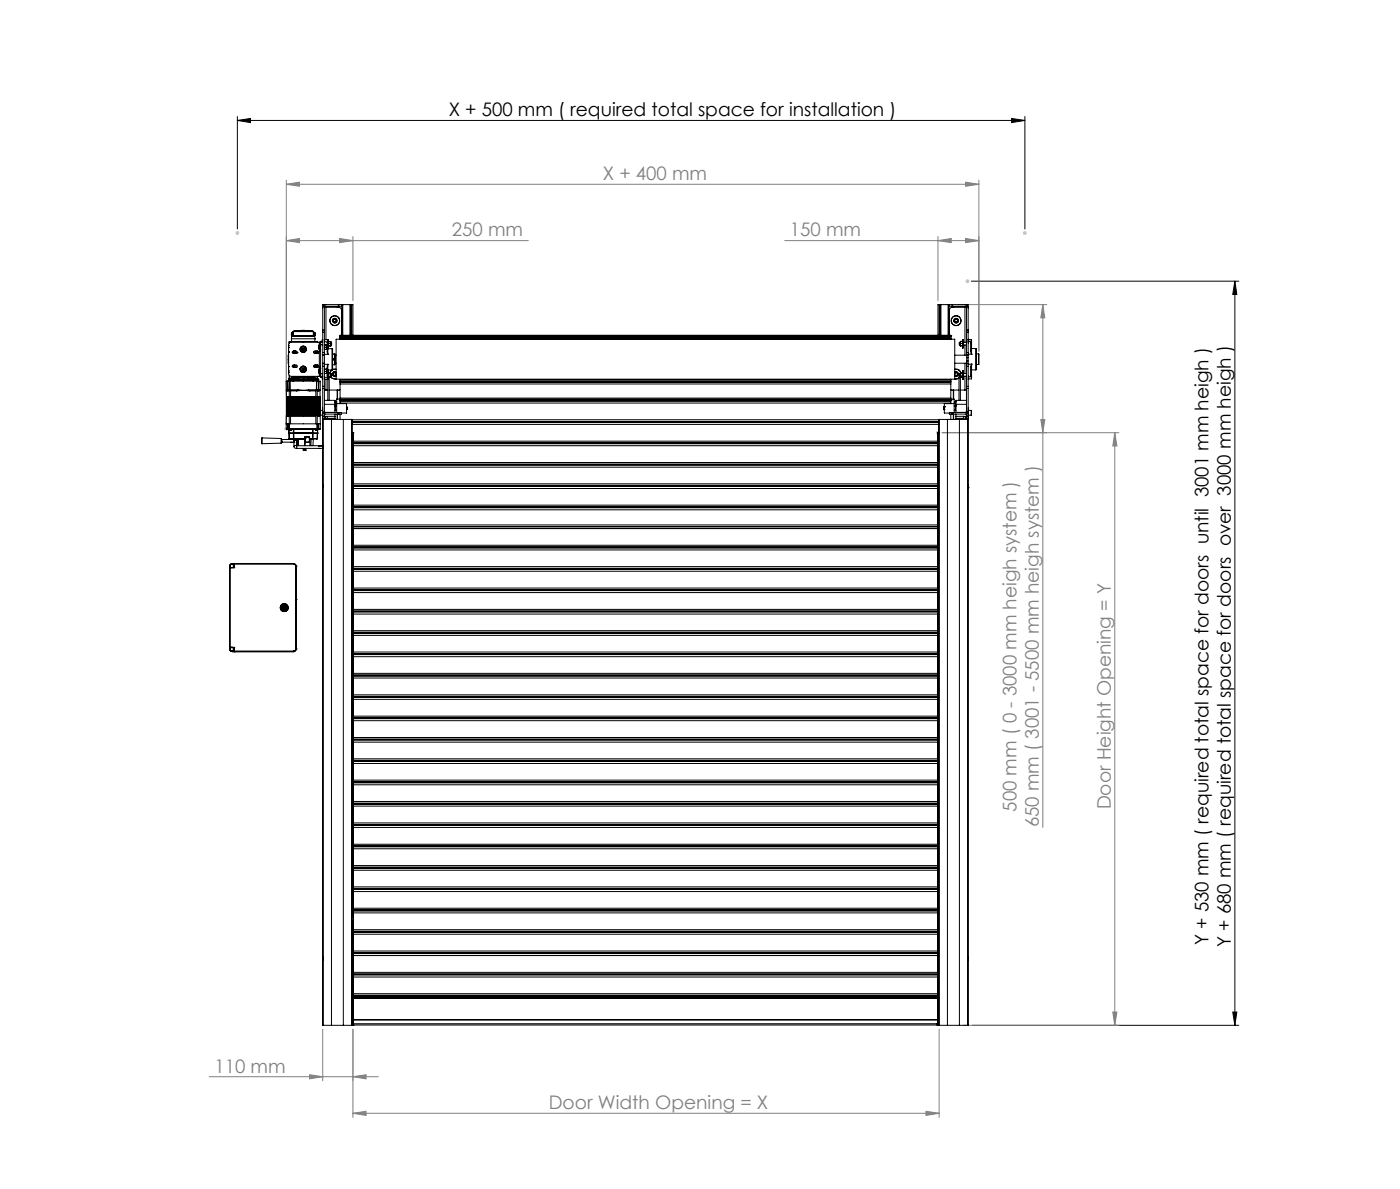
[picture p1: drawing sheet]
<svg xmlns="http://www.w3.org/2000/svg" width="350mm" height="297mm" viewBox="0 0 350 297" stroke-linecap="round" stroke-linejoin="round" font-family="sans-serif">
<g fill="none" stroke="#808080" stroke-width=".25">
<path d="M71.6 46l3.3-.5v1zM71.6 45v61.1M71.6 46h173.1M84.9 59.6l3.3 .5-3.3 .5zM88.2 59.1v16M234.5 59.1v16M241.4 45.5l3.3 .5-3.3 .5zM241.4 59.6l3.3 .5-3.3 .5zM244.7 45v42.7M71.6 60.1l3.3-.5v1zM71.6 60.1h60.5M196.2 60.1h48.5"/>
<path d="M234.5 60.1l3.3-.5v1zM239.3 76.1h22.4M260.7 76.1v130.6M260.7 76.1l.5 3.3h-1zM235.5 108.1h44.2M260.2 104.8h1l-.5 3.3zM278.7 108.1v148M278.7 108.1l.5 3.3h-1zM80.7 257.1v12.9M88.2 257.1v22M234.8 257.1v22M240.8 256.1h38.9"/>
<path d="M278.2 252.8h1l-.5 3.3zM52.3 269h42.3M77.4 268.5l3.3 .5-3.3 .5zM88.2 269l3.3-.5v1zM88.2 278.1l3.3-.5v1zM88.2 278.1h146.6M231.5 277.6l3.3 .5-3.3 .5z"/>
</g>
<path d="M59.3 30.1l3.3-.5v1zM59.3 29.1v28.1M59.3 30.1h196.9M252.9 29.6l3.3 .5-3.3 .5zM256.2 29.1v28.1M242.9 70.2h66.8M308.7 70.2l.5 3.4h-1zM308.7 70.2v185.9M243 256.1h66.7M308.2 252.8h1l-.5 3.3z" fill="none" stroke="#000" stroke-width=".25"/>
<g fill="none" stroke="#c0c0c0" stroke-width=".25">
<path d="M58.8 58.2h1M59 57.9l.7 .7M59.3 57.7v1M59.7 57.9l-.7 .7M255.7 58.2h1M255.9 57.9l.7 .7M256.2 57.7v1M256.6 57.9l-.7 .7M241.4 70.2h1M241.5 69.9l.7 .7M241.9 69.7v1M242.2 69.9l-.7 .7"/>
<path d="M71 107.1h1.1M71.2 106.8l.7 .7M71.6 106.6v1M71.9 106.8l-.7 .7M234 108.1h1M234.1 107.7l.7 .7M234.5 107.6v1M234.8 107.7l-.7 .7"/>
</g>
<g fill="#808080">
<path d="M88.2 278.1l3.3-.5v1zM231.5 277.6l3.3 .5-3.3 .5z"/>
<path d="M241.4 59.6l3.3 .5-3.3 .5zM234.5 60.1l3.3-.5v1zM88.2 269l3.3-.5v1zM77.4 268.5l3.3 .5-3.3 .5z"/>
</g>
<g fill="#000">
<path d="M59.3 30.1l3.3-.5v1zM252.9 29.6l3.3 .5-3.3 .5z"/>
<path d="M308.7 70.2l.5 3.4h-1zM308.2 252.8h1l-.5 3.3z"/>
</g>
<g fill="#808080">
<path d="M71.6 60.1l3.3-.5v1zM84.9 59.6l3.3 .5-3.3 .5z"/>
<path d="M71.6 46l3.3-.5v1zM241.4 45.5l3.3 .5-3.3 .5z"/>
<path d="M260.2 104.8h1l-.5 3.3zM260.7 76.1l.5 3.3h-1z"/>
<path d="M278.7 108.1l.5 3.3h-1zM278.2 252.8h1l-.5 3.3z"/>
</g>
<g fill="none" stroke="#000" stroke-width=".25">
<path d="M81.1 76.2l-.4 .7M81.1 76.8h.4M81.1 76.2v6.2M81.5 76.1l-.4 .1M81.5 76.8h3.2l.6 .4 .1 6.5M81.5 76.8v8M84.3 76.5v.3M84.7 76.5h-3.4l-.2 .3M84.7 76.1h.7M84.7 76.1h-4v6.3M84.7 76.1v.4M85.4 76.1v.4h-.7"/>
<path d="M85.4 76.1h.1M85.5 76.1h.1M85.5 76.1v7.6M85.6 76.1h.1M85.6 76.1v7.6M85.7 76.1h1.8M85.7 76.1v7.6M87.5 76.1h.2M87.5 76.1v7.6M87.7 76.1h.2M87.7 76.1v7.6M87.9 76.1h.3v7.6"/>
<path d="M87.9 76.1v7.6M234.8 76.1h.3M234.8 76.1h-.3v7.6M234.8 76.1v7.6M235.1 76.1h.1M235.1 76.1v7.6M235.2 76.1v7.6M235.2 76.1h1.8M237 76.1h.1M237 76.1v7.6M237.1 76.1h.1M237.1 76.1v7.6"/>
<path d="M237.2 76.1h.1M237.2 76.1v7.6M237.3 76.1h.7M237.3 76.1v.4h.7M238 76.5h3.4l.2 .3M238 76.1h4v6.3M238 76.1v.4M238.3 76.5v.3M238.4 76.5v.3M241.2 76.1l.4 .1M241.2 76.8h.4M241.2 76.8h-3.2l-.5 .3-.2 6.6"/>
<path d="M241.2 76.8v8.7M241.6 76.2l.4 .7M241.6 76.2v6.2M71.6 97.5h.1M71.6 97.5v1.6h.7M71.6 97.5l.3 .1M71.6 97.4h.4M71.6 97.4l.2 .1M71.6 97.5h.2M71.6 97.4v.1M71.8 97.5h.1M71.8 99.3h.1"/>
<path d="M71.8 99.2h.1M71.8 99.6h.1M71.8 99.9h.1M71.8 99.5h.1M71.8 99.4h.1M71.8 99.8h.1M71.8 100h.1M71.8 99.7h.1M71.8 99.3h.5M71.8 99.4h.5M71.8 99.6h.5M71.8 99.2h.5"/>
<path d="M71.8 99.5h.5M71.8 99.9h.5M71.8 99.8h.5M71.8 99.7h.5M71.8 99.1v4.8h.5h-.7l-.1 2M71.8 99.1h.5M71.8 99.6v.1M71.8 99.1h.1M71.8 99.8v.1M71.8 100v.1M71.9 97.5h.2M71.9 97.5v.1"/>
<path d="M71.9 95.2h.1M71.9 95.2h-.4l.1 2.3M71.9 95.2l.1 2.2M71.9 97.6h.4M72 95.2v2.2M72 97.4h.1M72 97.4l.1 .1M72 95.2h.4M72 97.4h.4M72.1 97.5h.5M72.1 86.4h.1M72.1 93.1h.1"/>
<path d="M72.1 91.5h.1M72.1 87.9h.1M72.1 92.7v.4M72.1 86.4v.4M72.1 91.5v.1M72.1 94.9h.1M72.1 88.7v2M72.1 92.7h.1M72.1 86.8h.1M72.2 94.5l-.1 .7M72.2 94.9h.1M72.2 94.5v.7"/>
<path d="M72.2 94.9h1.1M72.3 94.5h.1M72.3 93.7v.8M72.3 85.5h.3M72.3 97.5v8.4M72.4 95.2h.1M72.4 97.4h.1M72.4 95.2v2.2M72.4 97.4l.2 .1M72.5 95.2h6.6M72.5 95.2v2.2M72.5 97.4h2"/>
<path d="M72.5 97.4l.1 .1M72.6 97.5h1.5M72.6 99.1h6.4M72.6 99.3h6.4M72.6 99.4h6.4M72.6 99.6h6.4M72.6 99.2h6.4M72.6 99.5h6.4M72.6 99.9h6.4M72.6 99.8h6.4M72.6 99.7h6.4M72.6 97.6h1.5"/>
<path d="M72.6 97.5v8.4M72.8 84.6h6M72.8 84.6l.1 .7h5.8l.1-.7M72.8 84.6l.1-.6h5.8l.1 .6M72.9 94.4h.1M72.9 94.4l-.6 .1M72.9 83.1v.6M72.9 83.7h.3M72.9 83.1h.3M73 94.4h.1M73 83.8h5.6v.2h-5.6zM73 85.3h.1"/>
<path d="M73 94.3v.1M73 94.3h.1M73 94.3l-.1 .1M73.1 91.5h.5M73.1 88h.5M73.1 91.3l1-.1 .2 .3-.3 .3h-.7l-.2-.2zM73.1 87.8l.9-.1 .3 .3-.2 .3h-.8l-.2-.3zM73.1 94.2h.2M73.1 94.2v.3h.8M73.2 94.9h.2l-.1 .3M73.2 82.8h.1M73.2 82.8v1"/>
<path d="M73.3 94.5h.1M73.3 94.9h.1M73.3 82.8h5.1M73.3 94.2h.3M73.3 94.5l-.1 .7M73.3 94.5h-1.1M73.3 94.2l-.2 .1M73.3 94.2l.1 .1M73.3 94l.1 .3M73.3 94.5v.4M73.3 94.9h4.9M73.4 87.7l.2 .2"/>
<path d="M73.4 94v.5M73.4 94.8l1.4 .2h-.6l-.2-.1h.8zM73.5 82.8h.1M73.5 94.9h.1M73.5 82.8h.5M73.6 88v.1M73.6 88h.1M73.6 91.8h.1M73.6 91.5h.1M73.6 87.7l.6 .6M73.6 88v.3M73.6 91.2v.3"/>
<path d="M73.6 87.9v.1M73.6 91.5v.3M73.6 87.9h.1M73.6 87.9l-.1-.2 .6 .6-.4-.2M73.6 88.1v.2v-.1M73.6 91.5v-.3v.5M73.6 88.1v.1M73.6 87.9l.1 .2M73.6 88.2h.1M73.6 94.2h.2M73.6 91.7v.1M73.6 94.2l-.2 .1"/>
<path d="M73.6 94.2l.2 .1M73.7 87.7l.6 .5M73.7 91.7h-.1M73.7 91.2v.5M73.7 88.2l.2 .1M73.7 91.7v.1M73.7 91.7h.5M73.7 88.2v.1M73.7 88.1h.1M73.7 88.1h-.1M73.7 88.1l-.1 .1M73.7 88.1v.1"/>
<path d="M73.8 87.7l.5 .4M73.8 94.3v.2M73.8 94.2h1.8M73.8 94.2l-.4 .1M73.8 94v.2M73.8 94.2h1.6M73.8 94.2h.7M73.9 82.8h.1M73.9 82.8h-.4M74 82.8h.1M74 82.7h3.6M74 82.7l-.2 .1"/>
<path d="M74 82.7l-.1 .1M74.1 97.5h.4M74.1 97.5v.1M74.3 82.6l-1 .1-.3 .4M74.3 82.6l-.3 .1M74.3 88.1h.1M74.5 97.4h2.7M74.5 97.5h.6M74.5 97.4v.1M74.5 94.9h.1M74.5 94v.2h1.1M74.9 94.9h.1"/>
<path d="M74.9 84h.1M75.1 97.5h1.5M75.1 97.5l-1 .1M75.4 82.5l-1.1 .1M75.4 82.5h.8M75.4 82.5v.2M75.6 85.3h.1M75.6 94.4h.1M75.6 94.2v.1M75.6 94.3l-1.8 .1h1.8M75.6 94.4l-2.3 .1M75.6 94v.2"/>
<path d="M75.6 94.3v.1M75.6 94.2h.1M75.6 87.1h.4v.2l-.2 .2zM75.6 92.1h.4v.3h-.4zM75.7 94.4h-.1M75.7 94v.4h.1M75.7 85.3h.1M75.8 94.4v.8M75.9 85.3h.1M76 94.4h.1M76 94v.4h-.2M76 94.2h.1"/>
<path d="M76 85.3h-.1M76 94.4h2.7M76 94.3l2.7 .1M76 94.2l2.6 .1M76 94.2v.1M76 94.4l2.2 .1M76 85.3h.1M76 94v.2M76 94.3v.1M76.1 85.3h.1M76.2 82.5v.1M76.2 82.5v.2"/>
<path d="M76.2 94.2h1.6M76.2 82.6h1.1M76.6 97.5h.6M76.6 97.5l.9 .1M76.6 87.1v.2M76.6 92.1v.3M76.7 84h.1M76.8 94.8h.8l.2 .1h-1l1.3 .1h-.6l-.2-.1h.9zM76.8 94.9h.1M77.1 94v.2h-1.1M77.1 94.2h.7M77.2 97.4h1.9"/>
<path d="M77.2 97.4v.1M77.2 97.5h.3M77.3 82.6h.7l.4 .2M77.3 82.6l.2 .1M77.5 97.6h1.5M77.5 97.5h1.6M77.5 97.5v.1M77.6 82.7l.2 .1M77.6 82.7l.1 .1M77.6 82.8h.1M77.6 82.8h.5M77.7 82.8h-.1"/>
<path d="M77.7 82.8h.4M77.8 94.2l.4 .1M77.8 94.2l.1 .1M77.8 94.9h.1M77.8 94v.2M78.1 82.8h.1M78.2 94.9h.1M78.2 94.3h.1M78.2 94v.3M78.2 94.5h.2M78.2 94.9h.2M78.2 94.5v.7"/>
<path d="M78.2 94.3h.4M78.4 94.9h.1M78.4 82.8v1M78.4 94.5v.4M78.4 83.7h.3M78.4 94.9h1M78.4 94.5h1M78.4 94.9v.3M78.4 83.1h.3M78.4 82.8l.2 .3M78.4 91.5h.6M78.4 88h.6"/>
<path d="M78.5 91.3l.9-.1 .3 .3-.3 .3h-.7l-.3-.2zM78.5 87.8l.9-.1 .3 .3-.3 .3h-.8l-.2-.3zM78.6 94.3l.1 .1M78.6 94.3h.1M78.6 85.3h.1M78.7 94.4h.1M78.7 83.1v.6M78.7 94.4l.6 .1M79 91.5h.1M79 88h.1M79 91.2v.3M79 88v.3"/>
<path d="M79 87.7v.3M79 91.5v.3M79 97.5v8.4M79 91.3v.2M79 91.3h.1M79 88.2h.1M79 88v.2M79 88.2v.1zM79.1 97.5h.4M79.1 87.7v.6M79.1 91.2v.6M79.1 97.4v.1"/>
<path d="M79.1 97.4h.1M79.1 95.2v2.2M79.1 95.2h.1M79.2 97.4l-.1 .1M79.2 97.4h.4M79.2 95.2v2.2M79.2 95.2h.5M79.3 99.3h.5M79.3 99.4h.5M79.3 99.6h.5M79.3 99.2h.5M79.3 99.5h.5"/>
<path d="M79.3 99.9h.5M79.3 99.8h.5M79.3 99.7h.5M79.3 99.1h.5M79.3 97.6h.4M79.3 97.5v8.4M79.3 94.5h.1M79.3 85.5v-.2h-7v.5M79.3 87.7v.6M79.3 91.2v.6M79.3 94v.5M79.3 91.5h.2"/>
<path d="M79.3 87.9h.2M79.4 94.9h.1M79.4 87.9h.1M79.4 91.5v.1M79.4 94.9v.3M79.4 94.5l.1 .7M79.4 94.5v.4M79.5 91.5v.1M79.5 94.9h.1M79.5 87.7v.6M79.5 91.2v.6M79.5 97.5h.3"/>
<path d="M79.6 97.4l-.1 .1M79.6 97.4h.1M79.7 95.2l-.1 2.2M79.7 97.4l-.2 .1M79.7 97.4h.3M79.7 95.2h.4l-.1 2.3M79.7 95.2v2.2M79.8 97.5l-.1 .1M79.8 97.5h.1M79.8 99.6h.1M79.8 99.3h.1M79.8 99.2h.1"/>
<path d="M79.8 99.9h.1M79.8 99.5h.1M79.8 99.4h.1M79.8 99.8h.1M79.8 99.7h.1M79.8 99.1h.1M79.8 99.1v4.8h-.5h.7l.1 2M79.8 85.5h.4M79.8 94h.4M79.8 85.5h-7.1l-.4 .3-.2 .3v7.2l.3 .5 .4 .2h7M79.8 85.5v.6M79.8 87.3v4.8"/>
<path d="M79.8 93.4v.6M79.9 97.5h.1M79.9 97.5l-.2 .1M80 93.7v.1M80 85.8v1.9M80 92.1a.81 .81 0 0 0 0 1.3M80 93.4h.1M80 92.1h.1M80 86.1a.78 .78 0 0 0 0 1.3M80 87.4h.1M80 86.1h.1M80 97.4l-.1 .1"/>
<path d="M80 92.1v1.3M80 86.1v1.3M80 97.4v.1M80 91.8v1.9M80 85.7h.1M80 97.5v1.6h-.7M80 91.8v2M80 85.7v2M80 93.8h.1M80 91.8h.1M80 87.7h.1M80 97.5h.1"/>
<path d="M80.1 91.8h.1M80.1 93.8h.1M80.1 91.8v2M80.1 85.7v2M80.2 85.8h.1M80.2 87.7h-.1M80.2 93.3v.7M80.2 85.5v.6M80.2 85.4v.1M80.2 94v.1M80.2 94.1v.2M80.2 93.3h.5"/>
<path d="M80.2 94h.5M80.2 85.5h.5M80.2 86.1h.5M80.2 86.1v7.2M80.2 85.3v.1M80.2 85.3h.4M80.2 94.3h.4M80.6 94v.8M80.6 84.8v.7M80.6 84.8v.7zM80.6 94.8h.1M80.6 84.8h.1"/>
<path d="M80.7 94.7l-.1 .1M80.7 96.5v.5M80.7 82.4v.6M80.7 88v.7M80.7 90.8v.7M80.7 90.7h.4M80.7 88.7h.4M80.7 83v5M80.7 88.7v2.1M80.7 91.5v5M80.7 97v7M80.7 88h.4"/>
<path d="M80.7 97h.4M80.7 96.5h.4M80.7 91.5h.4M80.7 90.8h.4M80.7 83h.4M80.7 82.4h.4M81.1 87.3h.1M81.1 92.2h.1M81.1 93.3h.1M81.1 88.7v2.1M81.1 85.4h.8l-.1 .1M81.1 96.5v.5"/>
<path d="M81.1 82.4v.6M81.1 88v.7M81.1 90.8v.7M81.1 97.4h.4M81.1 86.2h.1M81.1 94.7h.9M81.1 86.2h.5M81.1 94.3h.8M81.1 88.5h.9M81.1 91h.9M81.1 83v5M81.1 91.5v5"/>
<path d="M81.1 97v7M81.1 92.2v.6M81.1 92.8v.5M81.1 92.2h.5M81.1 86.2v.5M81.1 86.7v.6M81.1 93.3h.5M81.1 92.8h.5M81.1 86.7h.5M81.1 87.3h.5M81.5 97.4h.5M81.5 94.7v2.7"/>
<path d="M81.6 92.2v.3M81.6 92.8v.3M81.6 86.2v.3M81.6 86.7v.3M81.6 86.2h.1M81.6 92.4v.7M81.6 86.4v.7M81.6 87.3h.1M81.6 92.5v.3M81.6 92.5v.6M81.6 93.1v.2M81.6 92.2h.1"/>
<path d="M81.6 86.5v.2M81.6 86.5v.5M81.6 87v.3M81.8 87.8l.2 .7M81.8 87.8h.1M81.8 93.9h.1M81.8 85.5v.1M81.8 93.9l.1 .8M81.8 93.9h.2M81.8 85.5v2.3M81.8 91.8v2.1M81.8 85.6l.2 2.9"/>
<path d="M81.9 91.7l-.1 .1M81.9 87.2l.1 .1M82 94.7v.1M82 86.9h.1M82 84.8v2.1M82 92.2v1.7M82 84.8v2.5M82 91v1.2M82 91h.1M82 88.5h.1M82 87.3v1.2M82 91l-.2 .8"/>
<path d="M82 92.2l-.1 .1M82 91l-.2 2.9M82 93.9v.8M82 93.9h.1M82 84.8l-.2 .8M82 94.7v5.3M82 87.1h1M82 92.4h1M82 92.6h.1M82 92.6v2.2M82 94.8h.1M82.1 92.6h.1"/>
<path d="M82.1 86.9h.1M82.1 84.8h.1M82.1 92.6v2.2M82.1 84.8v2.1M82.1 84.8h-1M82.1 85.3h.1M82.1 93.1v.3M82.1 93.4v.6M82.1 94v.2M82.1 93.1h.1M82.1 85.3v.5M82.1 85.8v.5"/>
<path d="M82.1 86.3v.2h.4M82.1 85.8h.4M82.1 94h.4M82.1 85.3h.4M82.1 94.3h.4M82.1 93.1h.5M82.1 93.4h.4M82.1 86.3h.4M82.3 94.3v5.7M82.5 93.1l.1 .1M82.5 93.4l.1 .3M82.5 94l.1 .2"/>
<path d="M82.5 85.3l.1 .2M82.5 85.8l.1 .2M82.5 86.3l.1 .1M82.5 85.3h.1M82.6 93.1v.1M82.6 86.4l-.1 .1M82.6 85.3h.1M82.6 94l.1 .1a1.19 1.19 0 0 0 1.3 .5M82.6 93.2l-.1 .2M82.6 93.2v.5M82.6 93.7l-.1 .3M82.6 93.7v.5"/>
<path d="M82.6 94.2h.1M82.6 85.5l-.1 .3M82.6 85.5v.5M82.6 86l-.1 .3M82.6 86v.4M82.6 85.3v.2M82.6 86.4h.1M82.6 93.3h.2M82.6 86.2h.2M82.6 85.5h.2M82.8 85.5v.7M82.8 93.3v.7"/>
<path d="M82.8 94h-.2l.4 .4 1 .2M83 92.4l-.5 .7M83 87.1l.1 .1v5.1M83 87.1v5.3M83.1 92.3l-.1 .1M83.1 88.4h.6M83.1 91.1h.6M83.3 89.8l.1-.2 .2 .2M83.7 88.4v2.7M83.8 90.7h.2M83.8 88.7h.2M84 84.7h154.7v10h-154.7z"/>
<path d="M84 92.2l-.9 .1M84 93.4a.35 .35 0 0 0-.4-.3 .35 .35 0 0 0-.2 .5 .35 .35 0 0 0 .4 .2M84 93.6l-.2 .2M84 93.2a.4 .4 0 0 0-.5-.1 .4 .4 0 0 0-.2 .5 .4 .4 0 0 0 .5 .2M84 93.7l-.2 .1M84 93a.6 .6 0 0 0-.9 .4 .6 .6 0 0 0 .9 .5M84 93.1a.51 .51 0 0 0-.7 0 .51 .51 0 0 0 0 .7 .51 .51 0 0 0 .7 0M84 92.3l-.9 .1M84.3 97.4v2.3M85 84.3v.2M85 83.8h152.7M85 83.8h.1"/>
<path d="M85 83.8v.1M85 83.9v.1M85 84.1h.1M85 84.1h152.7h-152.7M85 84.7h.1M85 84v.1M85 95.3v.1M85 95.9v3.5M85 99.9h.1M85 99.7h-.8v1.2M85 97.4h-2.7M85 95.4h152.7"/>
<path d="M85 99.9h152.7M85 99.4h152.7M85 99.8h152.7M85 84.3h152.7M85 84.1v.2M85 84.5v.2M85 94.7v.6M85 95.4v.5M85 99.4v1.4M85 84.5h152.7M85 83.9h152.7M85 84h152.7"/>
<path d="M85 84.7h152.7M85 95h152.7M85 95.3h152.7M85 95.5h152.7M85 95.9h152.7M237.7 84.3v.2M237.7 83.8h.1M237.7 83.8v.1M237.7 83.9v.1M237.7 84.7h.1M237.7 95.3v.1M237.7 95.9v3.5"/>
<path d="M237.7 99.9h.1M237.7 97.4h2M237.7 99.7h.8v1.1M237.7 84v.3M237.7 84.5v.2M237.7 94.7v.6M237.7 95.4v.5M237.7 99.4v1.4M238.3 97.4v2.3M238.4 97.4v2.3M238.7 92.2h.7l.4 .3M238.7 93.2a.4 .4 0 0 1 .5 0 .4 .4 0 0 1 .2 .5 .39 .39 0 0 1-.7-.1"/>
<path d="M238.7 93.2a.41 .41 0 0 1 .6-.1 .41 .41 0 0 1 0 .6 .41 .41 0 0 1-.6 0M238.7 93.1a.51 .51 0 0 1 .7 0 .51 .51 0 0 1 0 .7 .51 .51 0 0 1-.7 0M238.7 93a.6 .6 0 0 1 .9 .4 .6 .6 0 0 1-.9 .5M238.7 92.3l.5-.1 .6 .3M238.7 88.7h3.3M239.7 94.4l-.6 .3-.4-.1M239.7 94.4l-.6 .2h-.4M239.8 93.4l-.1 6.6M239.8 93.4h.1M239.8 93.4l.1 .6M239.8 92.5l.4 .6M239.9 93.3v.7"/>
<path d="M239.9 85.5v.7M239.9 93.3h.2M239.9 94h.2M239.9 93.3l-.1 .1M239.9 85.5h.2M239.9 86.2h.2M240.1 94h.1M240.1 94.1l.1 .2M240.1 93.6l.1 .3M240.1 93.6v.5M240.1 93.2l.1 .1M240.1 93.2v.4"/>
<path d="M240.1 86.1l.1 .3M240.1 85.5l.1 .3M240.1 85.5v.6M240.1 86.1v.3M240.1 86.4h.1M240.1 94v6M240.1 97.4h1.1M240.1 93.1v.1zM240.2 93.9l-.1 .2M240.2 93.3l-.1 .3M240.2 85.8l-.1 .3M240.2 85.3l-.1 .2"/>
<path d="M240.2 86.4h-.1M240.2 93.3h.4M240.2 85.3h.4M240.2 94.3h.4M240.2 93.9h.4M240.2 93.1h.4M240.2 86.4h.4M240.2 85.8h.4M240.6 93.9v.4M240.6 93.3v.6M240.6 93.1v.2M240.6 85.8v.6"/>
<path d="M240.6 85.3v.5M240.6 86.4h.1M240.6 85.3h.1M240.6 93.1h.1M240.6 94.3h.1M240.6 94.2v.1M240.7 84.8v2.1M240.7 92.6v2.2M240.7 94.8h.1M240.7 84.8h.1M240.7 86.9h.1M240.7 92.6h.1"/>
<path d="M240.8 84.8h.1M240.8 92.6l-.1 2.2M240.8 84.8v2.1M240.8 93.3h.8M240.8 94h.8M240.8 85.5h.8M240.8 86.2h.8M241.2 97.4h.4M241.2 86.2v2.5M241.2 90.7v2.6M241.2 94v3.4M241.6 96.5v.5"/>
<path d="M241.6 90.8v.7M241.6 82.4v.6M241.6 88v.7M241.6 88.7h.1M241.6 90.7v.1M241.6 88h.4M241.6 97h.4M241.6 96.5h.4M241.6 91.5h.4M241.6 90.8h.4M241.6 83h.4M241.6 82.4h.4"/>
<path d="M241.6 83v5M241.6 91.5v5M241.6 97v7M241.7 88.7v2h-3M241.7 89.4h.3M241.7 90.2h.3M242 94.7h.1M242 84.8h.1M242 96.5v.5M242 90.8v.7M242 82.4v.6M242 88v.7"/>
<path d="M242 88.7v2.1M242 85.3h.1M242 83v5M242 91.5v5M242 97v7M242 88.5h.9M242 91h.9M242.1 84.8h-.1M242.1 84.8v.9M242.1 84.8h.1M242.1 94.7h.1M242.1 93.8v.9"/>
<path d="M242.1 84.8v.7M242.1 93.9v.8M242.1 84.8h.8v.8M242.1 85.3h.7M242.7 87.7l.2 .8M242.7 87.7l.1 .1M242.7 94l.1 .1h-.7M242.7 91.7v2.3M242.7 85.6l.1 2.2M242.8 93.9l-.1 .1M242.8 93.9h.1M242.8 87.2l.1 .1"/>
<path d="M242.8 91.7h-.1M242.8 84.8v.8M242.8 87.8l.1 .7M242.9 88.5h.1M242.9 87.3v1.2M242.9 91v1.2M242.9 91h.1M242.9 91l-.2 .7M242.9 92.2l-.1 .1M242.9 91l-.1 2.9M242.9 93.9v.7h-.8M242.9 85.6h-.2v2.1"/>
<path d="M242.9 87.1h1M242.9 92.4h1M242.9 85.6v1.7M242.9 92.2v1.7M243.9 87.1h.2v5.3h-.2M243.9 87.1v5.3M244.1 91h.6M244.1 88.4h.6M244.7 88.4v2.6M65.5 109.4v1.4M65.5 109.4l4.8 .1M70.3 109.5v.1"/>
<path d="M70.3 109.5v1.2M70.3 110.7l-4.8 .1M70.3 110.5h.1M70.3 109.8h.1M70.3 109.6v1.1M70.4 110.1h.1M70.4 110.2h.1M70.4 109.8v.3M70.4 110.2v.3M70.4 109.8h.1M70.4 110.4h.1M70.4 109.8v.7"/>
<path d="M70.4 110.5h3.1M70.4 109.8h3M71.5 105.9h.5M71.5 105.9l.1 1.2M71.6 107.1l.4 .1M71.6 107.1h.4M71.8 102.2h.1M71.8 101.2h.1M71.8 101.5h.1M71.8 101.7h.1M71.8 102h.1M71.8 103.2h.1"/>
<path d="M71.8 100.2h.1M71.8 102.1h.1M71.8 103.3h.1M71.8 102.3h.1M71.8 102.8h.1M71.8 101.6h.1M71.8 103.6h.1M71.8 102.5h.1M71.8 103.5h.1M71.8 103.4h.1M71.8 103.1h.1M71.8 101h.1"/>
<path d="M71.8 103h.1M71.8 101.4h.1M71.8 102.4h.1M71.8 100.7h.1M71.8 100.6h.1M71.8 102.6h.1M71.8 100.3h.1M71.8 101.1h.1M71.8 100.4h.1M71.8 100.9h.1M71.8 100.1h.1M71.8 101.9h.1"/>
<path d="M71.8 102.9h.1M71.8 101.3h.1M71.8 101.8h.1M71.8 102.7h.1M71.8 100.5h.1M71.8 100.8h.1M71.8 103.7h.1M71.8 103.8h.1M71.8 101.2h.5M71.8 102.2h.5M71.8 102h.5M71.8 102.1h.5"/>
<path d="M71.8 101.6h.5M71.8 101.7h.5M71.8 101.5h.5M71.8 103.6h.5M71.8 102.5h.5M71.8 103.5h.5M71.8 102.7h.5M71.8 100.2h.5M71.8 100.1h.5M71.8 100h.5M71.8 103.1h.5M71.8 100.3h.5"/>
<path d="M71.8 103.4h.5M71.8 102.3h.5M71.8 100.7h.5M71.8 102.8h.5M71.8 100.6h.5M71.8 102.4h.5M71.8 103.7h.5M71.8 101.4h.5M71.8 101.3h.5M71.8 101.1h.5M71.8 103.2h.5M71.8 102.6h.5"/>
<path d="M71.8 102.9h.5M71.8 101h.5M71.8 101.9h.5M71.8 101.8h.5M71.8 100.8h.5M71.8 100.5h.5M71.8 100.9h.5M71.8 103.8h.5M71.8 101.2v.1M71.8 102.4v.1M71.8 101.1v.1M71.8 103.3h.5"/>
<path d="M71.8 103h.5M71.8 100.4h.5M71.8 103.1v.1M71.8 102.8v.1M71.8 102.9v.1M71.8 101.6v.1M72 105.9h.1M72 107.1h.1M72 105.9v1.2M72 107.1v.1M72 107.1h.3M72 107.1l.1 .1"/>
<path d="M72 105.9h.3M72 107.2h.1M72.1 107.2h.2M72.1 107.2l.1 .1M72.2 107.5h.1M72.2 107.2h.1M72.2 107.3h.1M72.2 107.5h.6M72.2 107.2v.3M72.2 107.3v.9M72.2 108.2h.1M72.2 107.5h.5"/>
<path d="M72.2 108.2h1.1M72.2 108.2l.1 1.4M72.2 107.5v.7M72.3 109.6h.1M72.3 105.9h.1M72.3 107.1h.1M72.3 105.9v1.2M72.3 107.1v.1M72.3 108.2v1.4M72.3 107.2h.1M72.3 109.6h1.1M72.4 109.6h.1"/>
<path d="M72.4 105.9h6.9M72.4 107.1h6.8M72.4 105.9v1.2M72.4 107.1v.1M72.4 107.2h6.8M72.4 109.6h1M72.5 109.6v.2M72.6 110.5h.4M72.6 103.3h6.4M72.6 101.2h6.4M72.6 102.2h6.4M72.6 103.6h6.4"/>
<path d="M72.6 102h6.4M72.6 102.1h6.4M72.6 101.6h6.4M72.6 101.7h6.4M72.6 101.5h6.4M72.6 102.3h6.4M72.6 102.5h6.4M72.6 103.5h6.4M72.6 102.7h6.4M72.6 100.2h6.4M72.6 100.1h6.4M72.6 100h6.4"/>
<path d="M72.6 103.1h6.4M72.6 100.3h6.4M72.6 103.4h6.4M72.6 100.7h6.4M72.6 102.8h6.4M72.6 100.6h6.4M72.6 102.4h6.4M72.6 101h6.4M72.6 103.7h6.4M72.6 100.5h6.4M72.6 101.4h6.4M72.6 101.3h6.4"/>
<path d="M72.6 101.1h6.4M72.6 103.2h6.4M72.6 103h6.4M72.6 100.4h6.4M72.6 102.6h6.4M72.6 102.9h6.4M72.6 101.9h6.4M72.6 101.8h6.4M72.6 100.8h6.4M72.6 100.9h6.4M72.6 103.9h6.4zM72.6 103.8h6.4"/>
<path d="M72.7 107.5h.1M72.8 107.2v.3M72.8 107.3h.5M73.3 107.2v.1M73.3 108.2h.1M73.3 107.3h.1M73.3 108.2h.2M73.3 107.3v.9M73.3 108.2l.1 1.4M73.4 109.6h.1M73.4 109.8l.7 .2 .1 .2M73.4 107.2v.1"/>
<path d="M73.4 109.8l.1 .7M73.4 108.2l.1 1.4M73.4 108.2h4.8M73.4 107.3h4.7M73.4 107.3l.1 .9M73.5 111.6l.2 .3 .5 .1M73.5 109.6h.1M73.5 110.5h.1M73.5 108.2h.1M73.5 109.6h2.7M73.5 109.6h2.8M73.9 109.6v.3"/>
<path d="M74 111.3h.2M74 111.3h-.3l-.2 .3M74.1 109.6v.5M74.2 110.2l-.2-.3-.5 .2v1.5M74.2 110.2v1.1M74.2 111.3v.7M74.2 111.3l6.5 .1M74.2 112h6.4M74.3 109.6v.1M74.3 109.7v1.6M74.3 109.7h.2M74.5 109.7h.1"/>
<path d="M74.5 109.7v1.6M74.5 109.7h1.8M74.5 109.7l.1 1.6M75.8 112.4l.3 .1M75.8 112.4h.3M75.8 112v.4M76.1 112.5h.1M76.1 112.4v.1M76.1 112.4h.1M76.1 112v.5M76.2 112.4h-.1M76.2 112.4h.1"/>
<path d="M76.2 112.5h.1M76.2 112.4v.1M76.2 112.4l-.1 .1M76.2 109.1l.1 .1M76.2 109.6h.1M76.2 109.6v.1M76.2 109.7h.1M76.3 112.4h.1M76.2 109.1h1.2M76.2 109.1v.5M76.2 109.7v1.6M76.3 112.2v.2"/>
<path d="M76.3 112l-.2 .4M76.3 109.6h-.1M76.3 109.6v.1M76.3 112.3v.1M76.3 112.3h.1M76.3 109.6h.1M76.3 109.2h1M76.3 109.2v1.3h1v-1.3M76.3 112.1v.2M76.3 109.7l-.1 1.6M76.3 110.4h1M76.3 112l-.1 .4"/>
<path d="M76.4 112l-.1 .3M77.3 109.2l.1 .4M77.4 109.6h.1M77.4 109.1l-.1 .1M77.4 109.6h.7M77.4 109.1v.5M77.4 109.6h1.8M77.5 109.6v1.7M77.8 109.7l-.1 1.6M77.8 109.7h.5M77.9 109.6l-.1 .1M78.1 109.6h.1"/>
<path d="M78.1 107.3h.2M78.1 107.2v.1M78.1 108.2h.1M78.1 107.3v.9M78.2 108.2h.1M78.2 108.2l-.1 1.4M78.2 108.2v1.4M78.2 109.6h1.1M78.2 108.2h1.2M78.3 107.3h.5M78.3 107.3l-.1 .9M78.3 107.2v.1"/>
<path d="M78.3 109.7l-.1 1.6M78.4 109.6l-.1 .1M78.8 107.5h.1M78.8 107.5h.3M78.8 107.2v.3M78.9 107.5h.2M79.1 107.5h.3M79.2 109.6h.1M79.2 107.1v.1M79.2 107.1h.1M79.2 107.2h.1M79.3 109.6h-.1"/>
<path d="M79.3 109.6h.1M79.3 105.9h.1M79.3 105.9l-.1 1.2M79.3 107.2h.3M79.3 103.3h.5M79.3 101.2h.5M79.3 102.2h.5M79.3 103.6h.5M79.3 102h.5M79.3 102.1h.5M79.3 101.6h.5M79.3 101.7h.5"/>
<path d="M79.3 101.5h.5M79.3 102.3h.5M79.3 102.5h.5M79.3 103.5h.5M79.3 102.7h.5M79.3 100.2h.5M79.3 100.1h.5M79.3 100h.5M79.3 103.1h.5M79.3 100.3h.5M79.3 103.4h.5M79.3 100.7h.5"/>
<path d="M79.3 102.8h.5M79.3 100.6h.5M79.3 102.4h.5M79.3 101h.5M79.3 103.7h.5M79.3 100.5h.5M79.3 101.4h.5M79.3 101.3h.5M79.3 101.1h.5M79.3 103.2h.5M79.3 103h.5M79.3 100.4h.5"/>
<path d="M79.3 102.6h.5M79.3 102.9h.5M79.3 101.9h.5M79.3 101.8h.5M79.3 100.8h.5M79.3 100.9h.5M79.3 103.8h.5M79.3 105.9v1.2M79.3 107.1v.1M79.3 107.1h.3M79.3 105.9h.4M79.4 108.2h.1"/>
<path d="M79.4 108.2l-.1 1.4M79.4 107.5v.7M79.4 107.2h.1M79.4 107.3h.1M79.4 107.2v1M79.5 107.2l-.1 .1M79.6 107.2h.1M79.6 107.1v.1M79.6 107.1h.1M79.6 105.9v1.2M79.7 105.9h.4M79.7 105.9v1.2"/>
<path d="M79.7 107.1l-.1 .1M79.7 107.1h.3M79.7 112h.1M79.7 111.3l.9 .1M79.8 103.3h.1M79.8 101.2h.1M79.8 102.2h.1M79.8 103.6h.1M79.8 101.6h.1M79.8 101.7h.1M79.8 102.1h.1M79.8 101.5h.1"/>
<path d="M79.8 102.3h.1M79.8 102.5h.1M79.8 102h.1M79.8 103.5h.1M79.8 100.2h.1M79.8 100.1h.1M79.8 100h.1M79.8 100.3h.1M79.8 103.4h.1M79.8 100.7h.1M79.8 102.8h.1M79.8 102.7h.1"/>
<path d="M79.8 103.1h.1M79.8 102.4h.1M79.8 101h.1M79.8 103.7h.1M79.8 100.5h.1M79.8 101.3h.1M79.8 101.1h.1M79.8 100.4h.1M79.8 101.4h.1M79.8 100.6h.1M79.8 102.6h.1M79.8 103.2h.1"/>
<path d="M79.8 101.9h.1M79.8 102.9h.1M79.8 101.8h.1M79.8 100.8h.1M79.8 100.9h.1M79.8 103h.1M79.8 103.8h.1M79.9 102.5v1.2M79.9 102.5h.7M79.9 103.7h.7M80 107.1l-.4 .1M80.1 105.9l-.1 1.2"/>
<path d="M80.6 102.5v1.2M80.6 102.5v.1M80.6 111.4v.6M80.6 111.4l.1 .1M80.6 103.6v.1M80.7 101.9v2.4M80.7 111.5v.5M80.7 104.8h.1M80.7 112l.1 144.1M80.7 104.6v.2M80.7 102.8l.1 .4 .4 .2h3.5M80.7 104v.6"/>
<path d="M80.7 112h-.1M80.7 104.8v6.7M80.7 104h.4M80.8 104.8h2.1M80.8 104.8v151.3M81 104.6v.2M81.1 103.5h.1M81.1 100h2.6v1M81.1 102.7l.3 .3h3.3M81.1 104v.6h-.4M81.1 101h2.6M81.1 104h2.6"/>
<path d="M81.1 104.1h.3M81.3 103h2.4M81.4 104.1l-.3 .4M81.4 104.1v.7M81.8 104.5v.2M81.8 104.7h1.9M81.8 104.5h1.9M81.8 104v.5M81.8 104.7v.1M82.9 104.8h2.9M82.9 104.8v151.3M83.7 100.2l.1 .1"/>
<path d="M83.7 103.4v.6M83.7 104.5v.2M83.7 101.6h.1M83.7 100.3h.1M83.7 100.5h.1M83.7 101.3h.1M83.7 101.4h.1M83.7 101v2M83.7 104v.5M83.7 104.7v.1M83.8 100.5v.8M83.8 100.3v.2"/>
<path d="M83.8 100.3h.1M83.8 101.6l-.1 .9M83.8 101.4v.2M83.8 101.3v.1M83.8 102.5h.4M83.8 101.5h.4M83.8 100.4h.4M84.2 103v-2.2h2.4v2.4h-1.2M84.2 101.3l-.5 .1M84.3 103.4v1.4M84.7 103h.7v.4h-.7M84.7 103v.4"/>
<path d="M85 103.4v1.4M85 100.2h152.7M85 100.1h152.7M85 100.7h152.7M85.8 104.8h2.1M85.8 104.8v151.3M86.6 101.6h.1M86.6 101.7h.1M86.7 101.8h.1M86.7 102.2h.1M86.7 101.8l-.1 .5M86.7 101.7v.1"/>
<path d="M86.7 101.7v.6M86.7 101.6v.1M86.7 101.7l-.1 .1M87.9 104.8l.1 151.3M87.9 104.8v151.3M88 108.1h.1M88 105.3h146.7M88 106h146.7M88 105.5h146.7M88 105.4h146.7M88 104.8h146.7M88.1 108.1v120.8"/>
<path d="M88.1 108.1h.1M88.2 108.1h.1M88.2 108.1v120.8M88.2 111.3h146.3M88.2 116h146.3M88.2 110.7h146.3M88.2 116.7h146.3M88.2 116.2h146.3M88.2 116.1h146.3M88.2 115.5h146.3M88.2 110.8h146.3M88.2 110.2h146.3"/>
<path d="M88.2 115.9h146.3M88.2 110.6h146.3M234.5 108.1h.1M234.5 108.1v148M234.6 108.1h.1M234.6 108.1v148M234.8 104.8h2.1M234.8 104.8l-.1 151.3M234.8 104.8v151.3M236 101.7h.1M236 102.3h.1M236 101.7v.6"/>
<path d="M236 102.2h.1M236 101.8v.5M236 101.7v.1M236 101.6v.1M236 101.6h.1M236 101.8h.1M236.1 101.7l-.1 .1M236.9 104.8v151.3M236.9 104.8h3M237.7 103.4v1.4M238 103h-.7v.4h.7M238 103v.4"/>
<path d="M238.3 103.4v1.4M238.4 103.4v1.4M238.5 100.8h-2.4v2.4h1.2M238.5 100.8v2.2M238.5 102.5h.4M238.5 101.5h.4M238.5 101.3h.5M238.5 100.4h.4M238.9 100.5v.8M238.9 100.3v.2M238.9 100.3h.1M238.9 100.2v.1"/>
<path d="M238.9 101.6l.1 .9M238.9 101.5v.1M238.9 101.4v.1M238.9 101.3v.1M238.9 101.6h.1M238.9 101.3h.1M238.9 101.5h.1M238.9 100.5h.1M238.9 100.2h.1M239 103.4v.6M239 104.5v.2M239 100.2h-.1"/>
<path d="M239 101h2.6M239 103h2.4M239 104h2.6M239 101v2M239 104v.5M239 104.7v.1M239 104.7h1.9M239 104.5h1.9M239.9 104.8h2M239.9 104.8v151.3M240.9 104.5v.2M240.9 104v.5"/>
<path d="M240.9 104.7v.1M241.4 104.1l.2 .4M241.4 104.1h.2M241.4 104.1v.7M241.6 102.7l-.2 .3h-3.4M241.6 104v.6h.4M241.6 100h-2.6v1M241.6 104h.4M241.7 104.6v.2M241.9 104.8h.1M241.9 104.8v151.3M242 101.9v2.4"/>
<path d="M242 104.8l-.1 151.3M242 102.8l-.1 .4-.4 .2h-3.5M242 104v.6M242 104.6v.2M242.1 103.6v.1M242.1 102.5v1.2M242.1 102.5h.7M242.1 103.7h.7M242.1 102.5v.1M242.8 102.5v1.2M80.7 121v.1M80.7 121.1v.7"/>
<path d="M88.2 126.7h146.3M88.2 121.4h146.3M88.2 136.7h146.3M88.2 131.5h146.3M88.2 127.3h146.3M88.2 126.8h146.3M88.2 126.2h146.3M88.2 122h146.3M88.2 121.5h146.3M88.2 120.9h146.3M88.2 137.4h146.3M88.2 136.9h146.3"/>
<path d="M88.2 136.8h146.3M88.2 136.2h146.3M88.2 132h146.3M88.2 131.9h146.3M88.2 126.6h146.3M88.2 121.2h146.3M88.2 136.6h146.3M88.2 131.1h146.3M242 121.8h.1M242 121v.1M242 121.1v.7M57.4 141.8h.1"/>
<path d="M57.4 141.8h1.1M57.5 141.4v20.3h-.1M57.7 141.8h.3M58.1 140.8h.4l-.2 .1M58.1 140.9l-.4 .2-.2 .3M58.1 140.8l-.5 .2-.2 .4h.1M58.1 140.8l-.4 .1-.3 .5v20.7M58.1 140.8v.1M58.1 140.9h.2M58.1 140.8h15.3M58.1 140.8h.1M58.3 140.9v.9h.2"/>
<path d="M58.5 141.8h.1M58.6 140.9v.9h-1.2M58.6 140.9h14.8M58.6 140.8v.1M58.6 140.8h.1M58.6 140.8h14.8M58.7 140.8h-.2v1M58.7 140.8h.1M58.7 140.8h-.1M70.1 151.8a1.01 1.01 0 0 0 1 1 1.01 1.01 0 0 0 1-1M70.2 151.8h.1M70.2 151.8a.83 .83 0 0 0 .9 .8 .83 .83 0 0 0 .8-.8"/>
<path d="M70.2 152h.1M70.2 151.6v.4M70.2 151.5a.86 .86 0 0 1 .9-.6 .86 .86 0 0 1 .8 .6M70.2 151.5h.1M70.9 152h.1M70.9 152v.1M70.9 151.5h.1M70.9 151.5v.5M70.9 151.5l.5 .2M71.4 151.7v.1M71.4 151.8h.1M71.4 151.7h.1"/>
<path d="M71.4 151.8l-.5 .2M71.9 151.8h.1M71.9 151.8v.2M71.9 151.6v.2M71.9 152h.1M71.9 151.5v.1M73.4 140.9l.3 .1 .2 .4M73.4 140.8a.61 .61 0 0 1 .6 .6M73.4 140.8v.1M73.9 141.4h.1M73.9 141.4v20.7M74 149.8h.1"/>
<path d="M74 141.4h.1M74 141.4v20.7M88.2 158h146.3M88.2 152.7h146.3M88.2 147.4h146.3M88.2 142h146.3M88.2 158.7h146.3M88.2 158.2h146.3M88.2 158.1h146.3M88.2 157.5h146.3M88.2 153.4h146.3M88.2 152.9h146.3"/>
<path d="M88.2 152.8h146.3M88.2 152.2h146.3M88.2 148h146.3M88.2 147.5h146.3M88.2 146.9h146.3M88.2 142.7h146.3M88.2 142.2h146.3M88.2 142.1h146.3M88.2 141.5h146.3M88.2 152.6h146.3M88.2 157.9h146.3M88.2 147.3h146.3"/>
<path d="M57.4 161.7h.1M57.4 162.1l.1 .4 .6 .3M57.4 162.1h.1M57.4 161.8h.1M57.4 162.1l.2 .5 .5 .2M57.4 161.7h1.2v.9M57.5 162.1l.1 .3 .5 .2M57.5 161.8v.3M57.5 161.8h.8M57.7 161.7h.1M57.7 161.7h.3M58 161.7h.1"/>
<path d="M58.1 162.6v.2M58.1 162.8h.1M58.1 162.6h.2M58.1 162.8h15.3M58.3 161.8h.2M58.3 162.6l.2 .2M58.3 161.8v.8M58.5 162.8h.1M58.5 162.8h.2M58.5 161.8h.1M58.5 161.8v1M58.6 162.6v.2"/>
<path d="M58.6 162.6h14.8M58.6 162.8h.1M58.7 162.8h.1M73.4 162.6v.2M73.4 162.8h.1M73.9 162.1l-.2 .5h-.3M73.9 162.1h.1M74 162.1a.66 .66 0 0 1-.6 .7M74 162.1h.1M74 162.1l-.1 .4-.5 .3M88.2 179.4h146.3M88.2 174h146.3"/>
<path d="M88.2 168.7h146.3M88.2 163.4h146.3M88.2 179.5h146.3M88.2 178.9h146.3M88.2 174.7h146.3M88.2 174.2h146.3M88.2 174.1h146.3M88.2 173.6h146.3M88.2 169.4h146.3M88.2 168.9h146.3M88.2 168.8h146.3M88.2 168.2h146.3"/>
<path d="M88.2 164h146.3M88.2 163.5h146.3M88.2 162.9h146.3M88.2 179.3h146.3M88.2 168.6h146.3M88.2 163.3h146.3M88.2 195.4h146.3M88.2 190h146.3M88.2 184.7h146.3M88.2 196h146.3M88.2 195.5h146.3M88.2 194.9h146.3"/>
<path d="M88.2 190.7h146.3M88.2 190.2h146.3M88.2 190.1h146.3M88.2 189.5h146.3M88.2 185.4h146.3M88.2 184.9h146.3M88.2 184.8h146.3M88.2 184.2h146.3M88.2 180h146.3M88.2 195.3h146.3M88.2 189.9h146.3M88.2 184.6h146.3"/>
<path d="M88.2 216.7h146.3M88.2 211.4h146.3M88.2 206.1h146.3M88.2 200.7h146.3M88.2 217.4h146.3M88.2 216.8h146.3M88.2 216.2h146.3M88.2 212h146.3M88.2 211.5h146.3M88.2 210.9h146.3M88.2 206.7h146.3M88.2 206.2h146.3"/>
<path d="M88.2 205.6h146.3M88.2 201.4h146.3M88.2 200.9h146.3M88.2 200.8h146.3M88.2 200.2h146.3M88.2 216.6h146.3M88.2 211.3h146.3M88.2 205.9h146.3M88.2 200.6h146.3M80.7 239v.1M80.7 239.1v.8M88 228.9h.4v1h-.4"/>
<path d="M88.1 229.9v26.2M88.2 229.9v26.2M88.2 238.1h146.3M88.2 232.7h146.3M88.2 227.4h146.3M88.2 222h146.3M88.2 238.7h146.3M88.2 238.2h146.3M88.2 237.6h146.3M88.2 233.4h146.3M88.2 232.9h146.3M88.2 232.8h146.3"/>
<path d="M88.2 232.2h146.3M88.2 228h146.3M88.2 227.5h146.3M88.2 226.9h146.3M88.2 222.7h146.3M88.2 222.2h146.3M88.2 222.1h146.3M88.2 221.5h146.3M88.2 237.9h146.3M88.2 232.6h146.3M88.2 227.3h146.3M88.2 221.9h146.3"/>
<path d="M242 239.1v.8M242 239v.1M80.8 256.1h2.1M82.9 256.1h2.9M85.8 256.1h2.1M87.9 256.1h.1M88 256.1h.1M88.1 256.1h.1M88.2 256.1h.1M88.2 248.7h146.3M88.2 243.4h146.3M88.2 248.2h146.3"/>
<path d="M88.2 244h146.3M88.2 243.5h146.3M88.2 242.9h146.3M88.2 254.8h146.3M88.2 255.7h146M88.2 249.3h146.3M88.2 254.7h146.3M88.2 248.6h146.3M88.2 243.3h146.3M88.2 249.2h146.3M88.2 248.9h146.3M234.2 255.7v.3h-146"/>
<path d="M234.5 255.7h-.3M234.5 256.1h.1M234.6 256.1h.1M234.7 256.1h.1M234.8 256.1h2.1M236.9 256.1h3M239.9 256.1h2"/>
<circle cx="75.8" cy="87.2" r=".76"/>
<circle cx="75.8" cy="92.2" r=".81"/>
<circle cx="75.8" cy="87.2" r=".79"/>
<circle cx="75.8" cy="92.2" r=".54"/>
<circle cx="75.8" cy="92.2" r=".78"/>
<circle cx="75.8" cy="87.2" r=".25"/>
<circle cx="75.8" cy="92.2" r=".24"/>
<circle cx="75.8" cy="87.2" r=".53"/>
<circle cx="75.8" cy="87.2" r=".17"/>
<circle cx="75.8" cy="92.2" r=".17"/>
<circle cx="83.4" cy="89.8" r=".2"/>
<circle cx="83.7" cy="80.1" r=".36"/>
<circle cx="83.7" cy="80.1" r=".6"/>
<circle cx="83.7" cy="80.1" r=".5"/>
<circle cx="83.7" cy="80.1" r=".4"/>
<circle cx="83.7" cy="80.1" r="1.24"/>
<circle cx="83.7" cy="80.1" r="1.2"/>
<circle cx="239" cy="80.1" r=".51"/>
<circle cx="239" cy="80.1" r=".4"/>
<circle cx="239" cy="80.1" r=".37"/>
<circle cx="239" cy="80.1" r="1.21"/>
<circle cx="239" cy="80.1" r=".6"/>
<circle cx="71.1" cy="151.8" r=".84"/>
<circle cx="71.1" cy="151.8" r=".92"/>
<circle cx="71.1" cy="151.8" r="1.01"/>
<circle cx="71.1" cy="151.8" r=".56"/>
<circle cx="71.1" cy="151.7" r=".55"/>
<circle cx="71.1" cy="151.8" r=".85"/>
</g>
<g font-size="4.7">
<text x="112.2" y="29.1">X + 500 mm ( required total space for installation )</text>
<text x="302.2" y="236.1" transform="rotate(-90 302.2 236.1)">Y + 530 mm ( required total space for doors until 3001 mm heigh )</text>
<text x="307.7" y="236.6" transform="rotate(-90 307.7 236.6)">Y + 680 mm ( required total space for doors over 3000 mm heigh )</text>
</g>
<g font-size="4.7" fill="#808080">
<text x="150.7" y="45">X + 400 mm</text>
<text x="113" y="59.1">250 mm</text>
<text x="197.5" y="59.1">150 mm</text>
<text x="254.2" y="202.8" transform="rotate(-90 254.2 202.8)">500 mm ( 0 - 3000 mm heigh system )</text>
<text x="277.7" y="202.2" transform="rotate(-90 277.7 202.2)">Door Height Opening = Y</text>
<text x="259.7" y="206.7" transform="rotate(-90 259.7 206.7)">650 mm ( 3001 - 5500 mm heigh system )</text>
<text x="53.6" y="267.9">110 mm</text>
<text x="137.2" y="277.1">Door Width Opening = X</text>
</g>
</svg>
